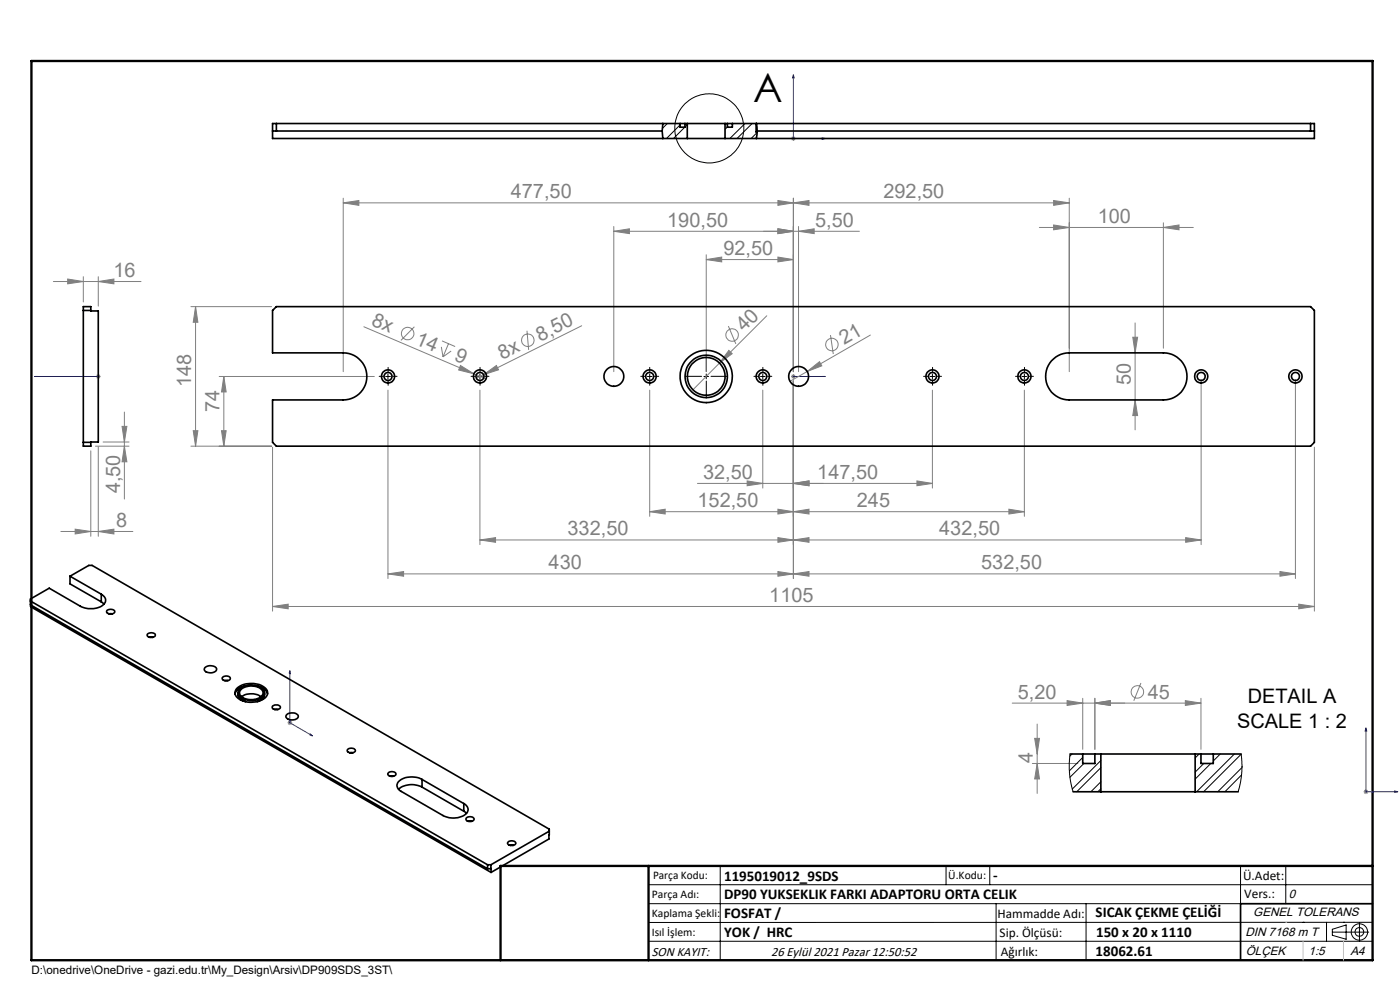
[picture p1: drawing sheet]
<svg xmlns="http://www.w3.org/2000/svg" width="297mm" height="210mm" viewBox="0 0 297 210" stroke-linecap="round" stroke-linejoin="round" font-family="sans-serif">
<g fill="none" stroke="#808080" stroke-width=".21">
<path d="M167.8 29.4h1M168 29l.7 .7M168.3 28.9v1M168.7 29l-.7 .7M11.3 59.7h18.6M14.4 59.2l3.3 .5-3.3 .5zM17.7 58.7v5.4M20.8 59.7l3.4-.5v1zM20.8 58.7v6.2M72.8 43l3.3-.5v1.1zM72.8 43h154M72.8 42v36.8"/>
<path d="M130.2 49.1l3.3-.6v1.1zM130.2 48v30.8M130.2 49.1h52.1M149.8 55.1l3.3-.6v1.1zM149.8 54v24.8M149.8 55.1h18.5M165 48.5l3.3 .6-3.3 .5zM165 54.5l3.3 .6-3.3 .5zM165 42.5l3.3 .5-3.3 .6zM168.3 43l3.3-.5v1.1zM168.3 42v36.8M169.4 49.1l3.3-.6v1.1z"/>
<path d="M169.4 48v30.8M220.5 48.3h32.7M223.5 47.7l3.3 .6-3.3 .4zM223.5 42.5l3.3 .5-3.3 .6zM226.8 42v36.8M246.8 48.3l3.3-.6v1zM246.8 47.3v26.6M20.4 79.9h.9M20.5 79.5l.7 .7M20.8 79.3v1.1M21.2 79.5l-.7 .7M40.5 65h17.1"/>
<path d="M41.5 65v29.6M41.5 65l.5 3.4h-1zM46.5 79.9h32.9M47.5 79.9v14.7M47.5 79.9l.5 3.2h-1zM77.2 69.3l23.3 10M87.9 69.3l-2.8 2.9M93.6 73.6l.4 2.1M93.8 72.3l2.8 1.2M95.1 72.9l-1.1 2.8M95.7 74.5l-1.7 1.2M97.7 77.5l2.8 1.8-3.2-.8z"/>
<path d="M100.5 79.3l2.6 1.1M102.6 79.5l2.7-2 .5 .9zM102.6 79.5l-1.5 .7M111.8 70.2l.3 4M123.4 69.1l-20.8 10.4M152.6 77l-5.6 5.7M154.5 69.2l1.6 3.7M154.6 74.3l.7 .7-2.7 2zM162.7 67l-10.1 10M167.8 79.9h1M168 79.5l.7 .7M168.3 79.3v1.1"/>
<path d="M168.7 79.5l-.7 .7M171.2 78.8l2.6-2.1 .5 .9zM176.2 71.1l.6 4M184.6 71.1l-17 9.8M240.3 71.5h1l-.5 3.4zM240.8 68.5v22.7M19.3 95.6v18.2M20.2 94.6h7.2M20.8 94.7v19.1M21.9 93.8h5.5M25.9 90.4h1l-.5 3.4zM26.4 87.4v18.5"/>
<path d="M26.4 94.6l.5 3.4h-1zM40.5 94.6h17.1M41 91.4h1l-.5 3.2zM47 91.4h1l-.5 3.2zM57.8 94.9v34.7M82.3 82.8v39.9M101.8 82.8v32.7M137.8 82.8v26.7M161.8 82.8v20.7M168.3 80.8v41.9M197.8 82.8v20.7M217.3 82.8v26.7"/>
<path d="M240.8 84.8l.5 3.4h-1zM254.8 80.8v34.7M274.8 80.8v41.9M278.8 94.9v34.7M12.9 112.7h15.3M15.9 112.2l3.4 .5-3.4 .6zM20.8 112.7l3.4-.5v1.1zM101.8 114.5l3.3-.5v1zM101.8 114.5h153M137.8 108.5l3.3-.5v1zM137.8 108.5h79.5M158.5 102l3.3 .5-3.3 .5z"/>
<path d="M165 114l3.3 .5-3.3 .5zM165 108l3.3 .5-3.3 .5zM168.3 102.5l3.3-.5v1zM168.3 108.5l3.3-.5v1zM168.3 114.5l3.3-.5v1zM194.5 102l3.3 .5-3.3 .5zM197.8 102.5h-49.8M214 108l3.3 .5-3.3 .5zM251.5 114l3.3 .5-3.3 .5zM57.8 128.6l3.3-.4v.9zM57.8 128.6h221M82.3 121.7l3.3-.5v1z"/>
<path d="M82.3 121.7h192.5M165 121.2l3.3 .5-3.3 .5zM168.3 121.7l3.3-.5v1zM271.5 121.2l3.3 .5-3.3 .5zM275.5 128.2l3.3 .4-3.3 .5zM61 153.3h1M61.1 153l.7 .7M61.5 152.8v1M61.8 153l-.7 .7M219.5 156.6h1l-.5 3.3zM220 153.6v14.7M226.4 148.6l3.3 .5-3.3 .5z"/>
<path d="M229.7 148.1v10.9M232.3 149.1l3.3-.5v1zM232.3 148.1v10.9M242 144.9l-1.5 3.8M251.5 148.6l3.3 .5-3.3 .5zM254.8 149.1h-40.1M254.8 148.1v10.9M219 162h9.7M220 162l.5 3.2h-1zM289.3 167.9h1M289.4 167.6l.7 .7M289.8 167.4v1"/>
<path d="M290.1 167.6l-.7 .7"/>
<circle cx="86.5" cy="70.8" r="1.31"/>
<circle cx="112" cy="72.2" r="1.33"/>
<circle cx="155.3" cy="71.1" r="1.33"/>
<circle cx="176.5" cy="73.1" r="1.33"/>
<circle cx="241.3" cy="146.8" r="1.32"/>
</g>
<g fill="none" stroke="#000" stroke-width=".21">
<path d="M81.8 79.9h1M82.3 79.3v1.1M101.3 79.9h1M101.8 79.3v1.1M137.3 79.9h1M137.8 79.3v1.1M149.3 79.9h1M149.8 79.3v1.1M161.3 79.9h1M161.8 79.3v1.1M197.3 79.9h1M197.8 79.3v1.1"/>
<path d="M216.8 79.9h1M217.3 79.3v1.1M137.6 187.7h153.6M137.6 191.7h153.6M137.6 199.7h153.6M152.8 183.7v20M200.7 183.7v4M210 183.7v4M211.3 191.7v12M230.4 191.7v12M263.2 183.7v20M272.8 183.7v8"/>
<path d="M276.4 195.6h.1M281.4 195.6v4.1M282.6 197.7h7.8M282.6 197.1l3-.9v3l-3-.8zM285 195.6h.1M288.4 195.8v3.8M291.2 195.6l-153.6 .1"/>
<circle cx="150.5" cy="27.2" r="7.3"/>
<circle cx="288.4" cy="197.7" r="1.74"/>
<circle cx="288.4" cy="197.7" r=".93"/>
</g>
<g fill="none" stroke="#00f" stroke-width=".21">
<path d="M168.3 15.9l.2 .6h-.4zM168.3 15.9v13.5h6.8M174.4 29.2l.7 .2-.7 .2zM7.3 79.9h.7h-.7M7.3 79.9h13.5M20.7 79.9h.3zM20.8 79.9h.1M168.1 79.9h.4zM168.3 79.9h.1M168.3 79.9h6.8M175.1 79.9h-.7h.7M61.5 142.3l.1 .6-.3-.1z"/>
<path d="M61.5 142.3v11l4.8 2.8M65.8 155.7l.5 .4-.5-.1zM289.8 154.4v13.5h6.7M289.8 154.4l.1 .7h-.3zM295.9 167.8l.6 .1-.6 .2z"/>
</g>
<g fill="none" stroke="#000" stroke-width=".21" stroke-dasharray="15.2 1.3 1.3 1.3">
<path d="M81.3 79.8h-.9M82.3 78.8v-.9M83.3 79.8h.9M100.8 79.8h-.9M101.8 78.8v-.9M102.8 79.8h.9M136.8 79.8h-.9M137.8 78.8v-.9M138.8 79.8h.9M148.8 79.8h-3.5M149.8 78.8v-3.5M150.8 79.8h3.5"/>
<path d="M160.8 79.8h-.9M161.8 78.8v-.9M162.8 79.8h.9M196.8 79.8h-.9M197.8 78.8v-.9M198.8 79.8h.9M216.3 79.8h-.9M217.3 78.8v-.9M218.3 79.8h.9M82.3 80.8v.9M101.8 80.8v.9M137.8 80.8v.9"/>
<path d="M149.8 80.8v3.5M161.8 80.8v.9M197.8 80.8v.9M217.3 80.8v.9"/>
</g>
<path d="M106.2 203.7h185" fill="none" stroke="#000" stroke-width=".25"/>
<path d="M291.2 191.7h-28v12" fill="none" stroke="#000" stroke-width=".35"/>
<path d="M6.7 12.9h284.5v190.8h-284.5zM137.6 183.7v20M291.2 183.7h-185v20" fill="none" stroke="#000" stroke-width=".5"/>
<path d="M272.8 195.6h.1M276.4 199.7v4M285 199.7v4" fill="none" stroke="#c0c0c0" stroke-width=".21"/>
<g fill="#808080">
<path d="M165 114l3.3 .5-3.3 .5zM101.8 114.5l3.3-.5v1zM165 121.2l3.3 .5-3.3 .5zM82.3 121.7l3.3-.5v1z"/>
<path d="M168.3 102.5l3.3-.5v1zM194.5 102l3.3 .5-3.3 .5zM168.3 108.5l3.3-.5v1zM214 108l3.3 .5-3.3 .5z"/>
</g>
<g fill="#00f">
<path d="M174.4 79.9h.7zM168.1 79.9h.4z"/>
<path d="M174.4 29.2l.7 .2-.7 .2zM168.3 15.9l.2 .6h-.4zM20.7 79.9h.3zM7.3 79.9h.7z"/>
<path d="M65.8 155.7l.5 .4-.5-.1zM61.5 142.3l.1 .6-.3-.1zM295.9 167.8l.6 .1-.6 .2zM289.8 154.4l.1 .7h-.3z"/>
</g>
<g fill="#808080">
<path d="M97.7 77.5l2.8 1.8-3.2-.8z"/>
<path d="M102.6 79.5l2.7-2 .5 .9z"/>
<path d="M171.2 78.8l2.6-2.1 .5 .9z"/>
<path d="M154.6 74.3l.7 .7-2.7 2z"/>
<path d="M232.3 149.1l3.3-.5v1zM226.4 148.6l3.3 .5-3.3 .5z"/>
<path d="M165 108l3.3 .5-3.3 .5zM137.8 108.5l3.3-.5v1zM20.8 112.7l3.4-.5v1.1zM15.9 112.2l3.4 .5-3.4 .6z"/>
<path d="M57.8 128.6l3.3-.4v.9zM275.5 128.2l3.3 .4-3.3 .5zM158.5 102l3.3 .5-3.3 .5zM168.3 102.5l3.3-.5v1zM232.3 149.1l3.3-.5v1zM251.5 148.6l3.3 .5-3.3 .5zM14.4 59.2l3.3 .5-3.3 .5zM20.8 59.7l3.4-.5v1z"/>
<path d="M168.3 121.7l3.3-.5v1zM271.5 121.2l3.3 .5-3.3 .5z"/>
<path d="M168.3 114.5l3.3-.5v1zM251.5 114l3.3 .5-3.3 .5z"/>
<path d="M246.8 48.3l3.3-.6v1zM223.5 47.7l3.3 .6-3.3 .4zM165 48.5l3.3 .6-3.3 .5zM130.2 49.1l3.3-.6v1.1zM165 54.5l3.3 .6-3.3 .5zM149.8 55.1l3.3-.6v1.1zM223.5 42.5l3.3 .5-3.3 .6zM168.3 43l3.3-.5v1.1zM165 42.5l3.3 .5-3.3 .6zM72.8 43l3.3-.5v1.1z"/>
<path d="M25.9 90.4h1l-.5 3.4zM26.4 94.6l.5 3.4h-1z"/>
<path d="M219.5 156.6h1l-.5 3.3zM220 162l.5 3.2h-1z"/>
<path d="M47 91.4h1l-.5 3.2zM47.5 79.9l.5 3.2h-1zM41 91.4h1l-.5 3.2zM41.5 65l.5 3.4h-1z"/>
<path d="M240.3 71.5h1l-.5 3.4zM240.8 84.8l.5 3.4h-1z"/>
<path d="M165 48.5l3.3 .6-3.3 .5zM169.4 49.1l3.3-.6v1.1z"/>
</g>
<g fill="none" stroke="#000" stroke-width=".35">
<path d="M57.8 27.8h82.7M58.6 26.2v1.6M140.5 27.8l.1 1.6M140.6 26.2l-.1 1.6M144.3 26.2h1M144.3 26.2h-86.5v3.2h88M144.3 26.2v.8h1v-.8M145.3 26.2h.5M145.8 26.2h8M145.8 29.4h8M145.8 26.2v3.2M153.8 26.2h.5"/>
<path d="M153.8 26.2v3.2M154.3 26.2h1.1M154.3 26.2v.8h1.1v-.8M155.4 26.2h5M160.4 26.2h.1M160.4 26.2v1.8h.2M160.5 26.2l.1 1.6M160.5 26.2h118.3v3.2h-125M160.6 27.8l-.2 1.6M160.6 27.8h118.2M278 26.2v1.6M17.7 65h1.6v1h1.5v27.8h-1.5v.8h-1.6z"/>
<path d="M17.7 65.9h1.6M58.6 65h219.4l.8 .9v27.9l-.8 .8h-219.4l-.8-.8v-9h15a5 5 0 0 0 5-5 5 5 0 0 0-5-4.9h-15v-9zM223.1 76.5l1.4-1.1 1.7-.5h20.6a5 5 0 0 1 5 4.9 5 5 0 0 1-5 5h-20a5 5 0 0 1-4.5-2.9 5 5 0 0 1 .8-5.4zM17.7 93.8h1.6M6.5 127.5l96.9 55.9M6.5 128.3l96.9 56M14.9 122.2l3.9-2.3h.7l97 56v2.1l-12.3 7.1M14.9 122.2l6.6 3.8M14.9 122.2v1.7l6.6 3.8M21.5 126a1.41 1.41 0 0 1 .9 1.5 1.41 1.41 0 0 1-1.2 1.3 5.2 5.2 0 0 1-4.1-.2l-6.7-3.8-3.9 2.3v1.6l97.7 56.4M21.5 127.7l.5 .5M21.5 126v1.7"/>
<path d="M22.7 129.5a1.05 1.05 0 0 1 1.6 .3 1.09 1.09 0 0 1-1.7 0zM23.1 130.2h.7M31.3 134.5a1.14 1.14 0 0 1 1.6 .1 .98 .98 0 0 1-1.6 .3zM31.7 135.2h.8M43.5 141.6a1.7 1.7 0 0 1 2.5 .3 1.5 1.5 0 0 1-2.7 .1zM47.2 143.7a1.01 1.01 0 0 1 1.7 .3 .98 .98 0 0 1-1.8-.1zM47.6 144.3h.8M50.4 145.9a4.7 4.7 0 0 1 6.3 .5 1.68 1.68 0 0 1-1.5 2.2 4.6 4.6 0 0 1-5.2-1 1.35 1.35 0 0 1 .4-1.7zM50.5 147a1.71 1.71 0 0 0 1.6 1.8M50.8 146.2a3.9 3.9 0 0 1 5.2 .3 1.49 1.49 0 0 1-1.4 1.9 3.6 3.6 0 0 1-4-1l-.1-.4zM51 146.4a3.4 3.4 0 0 1 4.7 .1 1.22 1.22 0 0 1-1.1 1.7 3.2 3.2 0 0 1-3.7-.9l-.1-.3zM51.3 147.8a3.8 3.8 0 0 1 4.1 0"/>
<path d="M52.1 145.5a2.64 2.64 0 0 0-2.3 1.7M54.5 145.5a2.73 2.73 0 0 1 2.3 1.7M56.1 147a1.71 1.71 0 0 1-1.6 1.8M57.9 149.7a1 1 0 0 1 1.6 .4 1.09 1.09 0 0 1-1.8 0zM58.2 150.5h.8M60.8 151.6a1.63 1.63 0 0 1 2.5 .3 1.54 1.54 0 0 1-2.7 .1zM73.8 159a1.02 1.02 0 0 1 1.6 .3 .98 .98 0 0 1-1.7-.1zM74.2 159.7h.7M227 159.9h2.7M229.7 159.9h2.6M229.7 159.9v2.1h2.6v-2.1M232.3 159.9h1.2"/>
<path d="M233.5 159.9h20M233.5 159.9v8M253.5 159.9v8M253.5 159.9h1.3M254.8 159.9h2.6M254.8 159.9v2.1h2.6v-2.1M257.4 159.9h5.9M82.3 164a1.02 1.02 0 0 1 1.7 .2 .98 .98 0 0 1-1.7-.1zM82.8 164.6h.7M89.5 165.3a4.3 4.3 0 0 0-5.2 .8 1.35 1.35 0 0 0 .8 1.8l8.9 5.1a4.3 4.3 0 0 0 5.2-.7 1.33 1.33 0 0 0-.8-1.8M89.5 167a4.5 4.5 0 0 0-4.9 .4M89.5 165.3l8.9 5.2"/>
<path d="M89.5 165.3v1.7M89.5 167l8.9 5.1M98.4 172.1l.6 .4M98.4 170.5v1.6M99 173.5a1.02 1.02 0 0 1 1.6 .3 .98 .98 0 0 1-1.8-.1zM99.3 174.2h.8M107.8 178.6a1.03 1.03 0 0 1 1.6 .3 1.05 1.05 0 0 1-1.7-.1zM108.2 179.3h.7M116.5 176.3l-12.4 7.1M227.6 167.9h5.9M233.5 167.9h20M253.5 167.9h9.2"/>
<path d="M103.4 183.4h.7M103.4 183.4v.9M104.1 183.4l.1 1.7M104.2 184.2l-.8 .1"/>
<circle cx="82.3" cy="79.8" r="1.4"/>
<circle cx="82.3" cy="79.9" r=".84"/>
<circle cx="101.8" cy="79.9" r=".85"/>
<circle cx="101.8" cy="79.8" r="1.4"/>
<circle cx="130.2" cy="79.8" r="2.1"/>
<circle cx="137.8" cy="79.8" r="1.39"/>
<circle cx="137.8" cy="79.9" r=".85"/>
<circle cx="149.8" cy="79.8" r="4.5"/>
<circle cx="149.8" cy="79.8" r="4"/>
<circle cx="149.8" cy="79.8" r="5.6"/>
<circle cx="161.8" cy="79.9" r=".85"/>
<circle cx="161.8" cy="79.8" r="1.4"/>
<circle cx="169.4" cy="79.8" r="2.1"/>
<circle cx="197.8" cy="79.8" r="1.4"/>
<circle cx="197.8" cy="79.9" r=".84"/>
<circle cx="217.3" cy="79.9" r=".85"/>
<circle cx="217.3" cy="79.8" r="1.4"/>
<circle cx="254.8" cy="79.9" r=".85"/>
<circle cx="254.8" cy="79.8" r="1.4"/>
<circle cx="274.8" cy="79.9" r=".85"/>
<circle cx="274.8" cy="79.8" r="1.4"/>
</g>
<g fill="none" stroke="#000" stroke-width=".21">
<path d="M141.6 26.2l-1.1 1.1M144.3 26.5l-2.9 2.9M145.8 26.4l-2.9 3M154.3 26.9l-.5 .5M158 26.2l-3.2 3.2M159.6 26.2l-3.2 3.2M160.6 28.1l-1.3 1.3M227 159.9l-.2 1.8 .1 2.2 .2 1.8 .5 2.2M227.4 159.9l-.5 .5M254.4 159.9l-.9 .9M258.9 159.9l-1.5 1.5M261.9 159.9l-8 8"/>
<path d="M263.3 159.9l.2 1.5v2.4l-.3 2-.5 2.1M263.3 160l-8 7.9M229.7 160.7l-2.8 2.8M229.9 162l-2.9 2.9M233.5 161.3l-6 6.1M233.5 165.8l-2.1 2.1M233.5 162.8l-5.1 5.1M233.5 167.3l-.6 .6M255.4 162l-1.9 1.8M256.9 162l-3.4 3.3M263.4 164.4l-3.5 3.5M263.5 162.8l-5.2 5.1"/>
</g>
<text font-size="8.5" x="159.8" y="21.7">A</text>
<g font-size="4.2" fill="#808080">
<text x="108.4" y="42.1">477,50</text>
<text x="187.4" y="42.1">292,50</text>
<text x="232.9" y="47.3">100</text>
<text x="141.5" y="48.1">190,50</text>
<text x="172.9" y="48.1">5,50</text>
<text x="24.1" y="58.7">16</text>
<text x="153.5" y="54.1">92,50</text>
<text x="78.6" y="68.9" transform="rotate(23 78.6 68.9)">8x</text>
<text x="157.9" y="70.5" transform="rotate(-45 157.9 70.5)">40</text>
<text x="88" y="72.9" transform="rotate(23 88 72.9)">14</text>
<text x="96.2" y="76.4" transform="rotate(23 96.2 76.4)">9</text>
<text x="106.6" y="76.4" transform="rotate(-27 106.6 76.4)">8x</text>
<text x="114.6" y="72.4" transform="rotate(-27 114.6 72.4)">8,50</text>
<text x="179.1" y="73.2" transform="rotate(-30 179.1 73.2)">21</text>
<text x="40.6" y="82.2" transform="rotate(-90 40.6 82.2)">148</text>
<text x="239.9" y="81.6" transform="rotate(-90 239.9 81.6)">50</text>
<text x="46.6" y="87.5" transform="rotate(-90 46.6 87.5)">74</text>
<text x="149.1" y="101.6">32,50</text>
<text x="173.4" y="101.6">147,50</text>
<text x="25.5" y="104.7" transform="rotate(-90 25.5 104.7)">4,50</text>
<text x="148" y="107.6">152,50</text>
<text x="181.8" y="107.6">245</text>
<text x="24.7" y="111.8">8</text>
<text x="120.4" y="113.6">332,50</text>
<text x="199.2" y="113.6">432,50</text>
<text x="116.4" y="120.8">430</text>
<text x="208.1" y="120.8">532,50</text>
<text x="163.2" y="127.7">1105</text>
<text x="215.9" y="148.2">5,20</text>
<text x="243.5" y="148.2">45</text>
<text x="219.1" y="161.8" transform="rotate(-90 219.1 161.8)">4</text>
</g>
<g font-size="4.2">
<text x="264.7" y="149.2">DETAIL A</text>
<text x="262.5" y="154.4">SCALE 1 : 2</text>
</g>
<g font-size="3.2">
<text x="153.6" y="186.8">1195019012_9SDS</text>
<text x="153.6" y="190.8">DP90 YUKSEKLIK FARKI ADAPTORU ORTA CELIK</text>
<text x="210.7" y="186.6">-</text>
<text x="153.6" y="194.8">FOSFAT /</text>
<text x="232.4" y="194.5">SICAK ÇEKME ÇELİĞİ</text>
<text x="153.6" y="198.8">YOK / HRC</text>
<text x="232.4" y="202.8">18062.61</text>
<text x="232.5" y="198.8">150 x 20 x 1110</text>
</g>
<g font-size="2.8">
<text x="263.7" y="186.7">Ü.Adet:</text>
<text x="263.9" y="190.5">Vers.:</text>
<text x="211.6" y="194.8">Hammadde Adı:</text>
<text x="138.3" y="202.8">SON KAYIT:</text>
<text x="163.6" y="202.8">26 Eylül 2021 Pazar 12:50:52</text>
<text x="212.1" y="198.7">Sip. Ölçüsü:</text>
<text x="212.3" y="202.7">Ağırlık:</text>
</g>
<g font-size="2.6">
<text x="273.4" y="190.4">0</text>
<text x="265.9" y="194.4">GENEL TOLERANS</text>
<text x="264.2" y="198.5">DIN 7168 m T</text>
<text x="264.3" y="202.6">ÖLÇEK</text>
<text x="277.6" y="202.6">1:5</text>
<text x="286.5" y="202.6">A4</text>
</g>
<g font-size="2.5">
<text x="138.3" y="190.5">Parça Adı:</text>
<text x="138.5" y="186.5">Parça Kodu:</text>
<text x="201.2" y="186.5">Ü.Kodu:</text>
<text x="138.3" y="194.5">Kaplama Şekli:</text>
<text x="138.3" y="198.6">Isıl İşlem:</text>
<text x="6.7" y="206.7">D:\onedrive\OneDrive - gazi.edu.tr\My_Design\Arsiv\DP909SDS_3ST\</text>
</g>
</svg>
